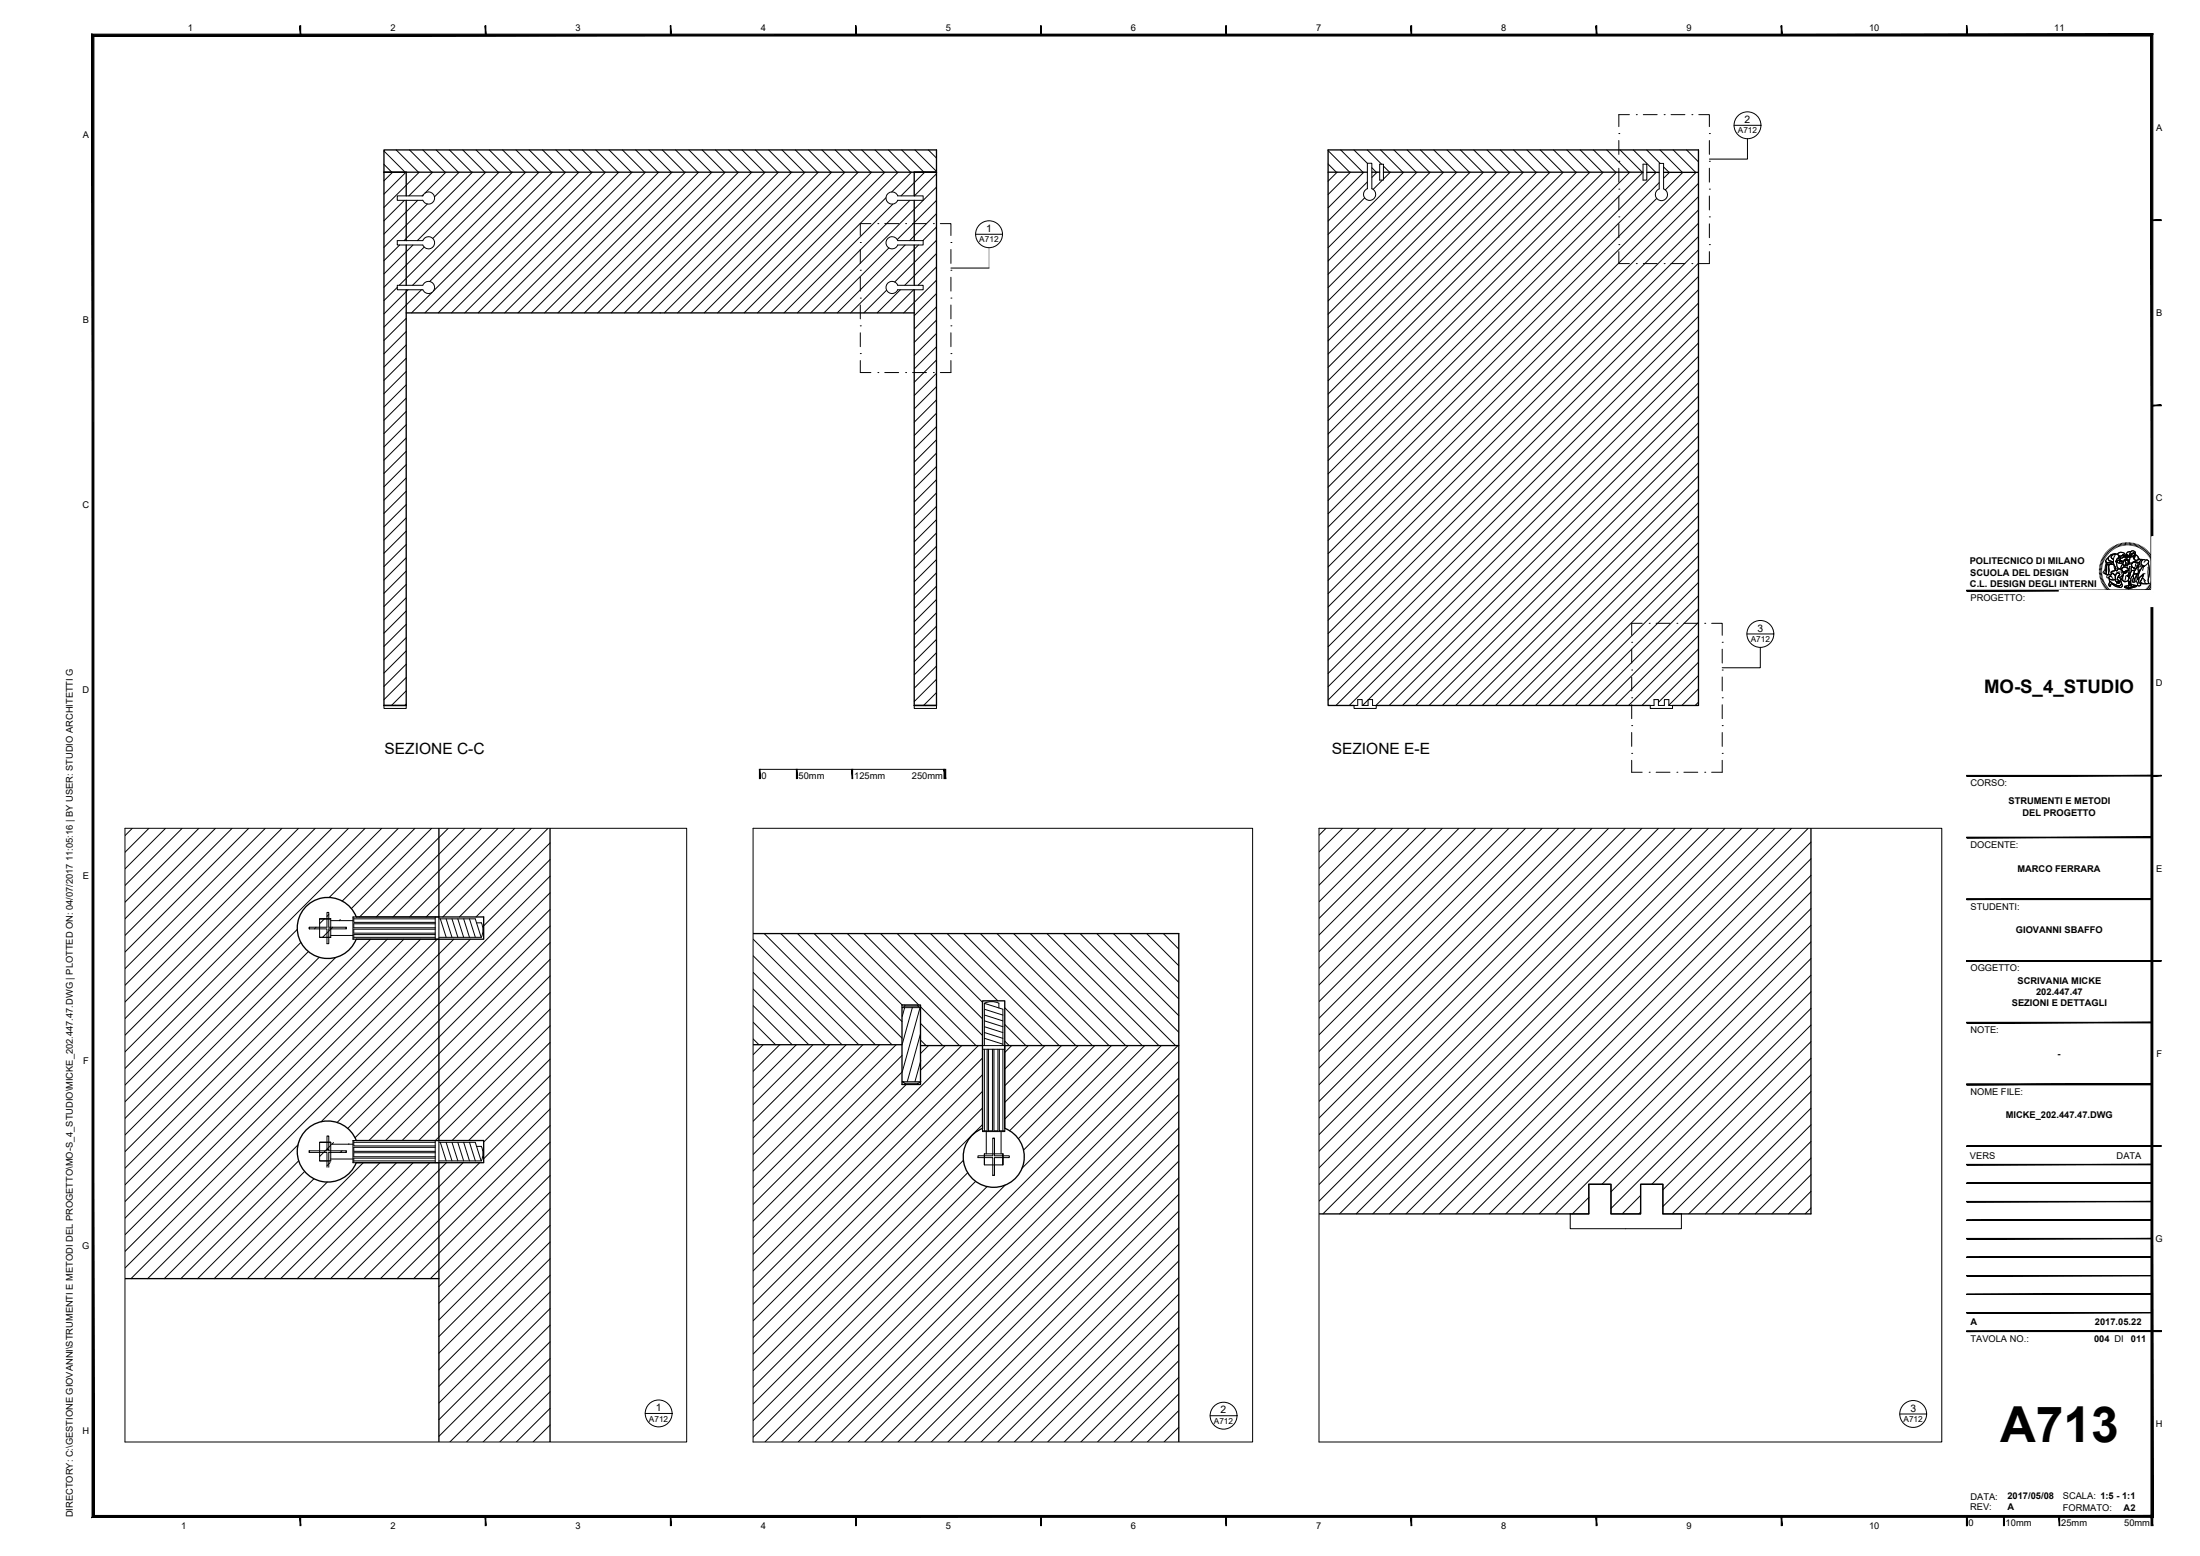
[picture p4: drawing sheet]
<svg xmlns="http://www.w3.org/2000/svg" width="594mm" height="420mm" viewBox="0 0 594 420" stroke-linecap="round" stroke-linejoin="round" font-family="sans-serif">
<!-- layer: A-FURN -->
<g fill="none" stroke="#000" stroke-width=".36">
<path d="M103.7 40.5h149.2v6h-149.2zM109.7 52.9v-6.4h-6v144h6v-112.3M109.7 54.1v10.9M246.9 46.5h6v144h-6v-112.3M246.9 46.5h6M246.9 46.5v6.4M246.9 54.1v10.9M358.6 46.5h10.6M370.4 46.5h2.2M373.6 46.5h70.1M444.7 46.5h3.3M449.2 46.5h9.4"/>
<path d="M109.7 66.2v10.8M246.9 66.2v10.8M109.7 84.5h137.2M365.6 190.5h-7v-150h100v150h-7M371.6 190.5h74M118.5 223.7v23.9M148.5 223.7v165.7M489 223.7v104.1h-40v-8h-6v8h-8v-8h-6v8h-72.8M96.2 253.6a8.2 8.2 0 0 1-12.7 3.5 8.2 8.2 0 0 1 .1-13.1 8.2 8.2 0 0 1 12.6 3.6h34.4v6h-34.4M118.5 253.6v54.4M203.4 252.1h114.9v137.3M265.3 270.2h6v34.5a8.2 8.2 0 0 1 3.6 12.6 8.2 8.2 0 0 1-13.1 0 8.2 8.2 0 0 1 3.5-12.6z"/>
<path d="M203.4 282.1h40.2M248.6 282.3h16.7M271.3 282.3h47M82.5 305.3a8.2 8.2 0 0 1 13.7 2.7h34.4v6h-34.4a8.2 8.2 0 0 1-12.1 3.9 8.2 8.2 0 0 1-1.6-12.6zM118.5 314v75.4M33.8 345.3h84.7"/>
</g>
<g fill="none" stroke="#000" stroke-width=".27">
<path d="M107.3 52.9h6.9a1.66 1.66 0 0 1 2.5-.7 1.66 1.66 0 0 1 0 2.6 1.66 1.66 0 0 1-2.5-.7h-6.9zM239.8 52.3a1.62 1.62 0 0 1 2.6 .6h6.9v1.2h-6.9a1.64 1.64 0 0 1-2.4 .7 1.64 1.64 0 0 1-.2-2.5zM369.2 50.9a1.64 1.64 0 0 0-.7 2.6 1.64 1.64 0 0 0 2.6 0 1.64 1.64 0 0 0-.7-2.5v-6.9h-1.2v6.9M449.2 51v-6.9h-1.2v6.9a1.64 1.64 0 0 0-.7 2.5 1.64 1.64 0 0 0 2.6 0 1.64 1.64 0 0 0-.7-2.5M107.3 65h6.9a1.65 1.65 0 0 1 2.5-.8 1.65 1.65 0 0 1 0 2.7 1.65 1.65 0 0 1-2.5-.7h-6.9zM107.3 77h6.9a1.66 1.66 0 0 1 2.5-.7 1.66 1.66 0 0 1 0 2.7 1.66 1.66 0 0 1-2.5-.8h-6.9zM239.8 64.3a1.62 1.62 0 0 1 2.6 .7h6.9v1.2h-6.9a1.64 1.64 0 0 1-2.4 .7 1.64 1.64 0 0 1-.2-2.6zM239.8 76.4a1.62 1.62 0 0 1 2.6 .6h6.9v1.2h-6.9a1.64 1.64 0 0 1-2.4 .8 1.64 1.64 0 0 1-.2-2.6zM103.7 190.5v.8h6v-.8M246.9 190.5v.8h6v-.8M366.6 188.9h1.2v1.6h1.6v-1.6h1.2v1.6h1v.8h-6v-.8h1zM446.6 188.9h1.2v1.6h1.6v-1.6h1.2v1.6h1v.8h-6v-.8h1z"/>
<path d="M265.8 278.8l5 1.6M265.8 277.2l5 1.6M265.8 275.6l5 1.6M265.8 274.1l5 1.6M265.8 272.5l5 1.6M265.8 270.9l5 1.6v9.8M265.8 270.9v11.4M265.8 270.9l1.7-.4 1.7 .2 .5 .2v1.3M265.3 282.3h6M265.3 283.3h6M265.8 280.4l5 1.6M265.8 283.3v22"/>
<path d="M266.6 283.3v22h-1.3M266.9 283.3v22h1.1v-22M268.4 283.3v22h1.1v-22M269.9 283.3v22h1.4M270.8 283.3v22M83.5 310.7v.5M265.3 305.6h6M265.8 311.6v3h5v-3M265.8 311.6h5M265.8 311.6v3M266.3 305.6v6M268.1 307.4h.4v4.7h4v.5h-4v4.8h-.4v-4.8h-4v-.5h4z"/>
<path d="M268.1 317.4h.4M268.1 307.4h.4M270.3 305.6v6M270.8 311.6v3M429 319.8h6v8h8v-8h6v8h5v4h-30v-4h5z"/>
</g>
<!-- layer: TESTI -->
<g fill="none" stroke="#000" stroke-width=".27">
<path d="M437.1 36.1h.1M437.1 37.9v3.8M440 31h-2.9v3.2M441.9 31h.1M443.7 31h3.8M449.4 31h.1M451.2 31h3.8M456.9 31h.1M458.7 31h2.9v3.2M461.6 36.1h.1M461.6 37.9v3.8M471.9 37.5v5.5h-10.3"/>
<path d="M372.6 44.3h1v4.3h-1zM437.1 58.6h.1M437.1 51.1h.1M437.1 43.6h.1M437.1 45.4v3.8M437.1 52.9v3.8M443.7 44.3h1v4.3h-1zM461.6 58.6h.1M461.6 51.1h.1M461.6 43.6h.1M461.6 45.4v3.8M461.6 52.9v3.8"/>
<path d="M232.3 73h.1M232.3 65.5h.1M232.3 67.4v3.7M232.3 74.9v3.7M235.2 60.4h-2.9v3.2M237.1 60.4h.1M238.9 60.4h3.8M244.5 60.4h.1M246.4 60.4h3.8M252 60.4h.1M253.9 60.4h2.9v3.2M256.8 73h.1"/>
<path d="M256.8 65.5h.1M256.8 72.4h10.3M256.8 67.4v3.7M256.8 74.9v3.7M437.1 66.1h.1M437.1 60.4v3.8M437.1 67.9v3.3h2.9M441.9 71.2h.1M443.7 71.2h3.8M449.4 71.2h.1M451.2 71.2h3.8M456.9 71.2h.1"/>
<path d="M461.6 66.1h.1M461.6 60.4v3.8M461.6 67.9v3.3h-2.9M232.3 95.5h.1M232.3 88h.1M232.3 80.5h.1M232.3 82.4v3.7M232.3 89.9v3.7M232.3 97.4v3.2h2.9M256.8 95.5h.1M256.8 88h.1M256.8 80.5h.1"/>
<path d="M256.8 82.4v3.7M256.8 89.9v3.7M256.8 97.4v3.2h-2.9M237.1 100.6h.1M238.9 100.6h3.8M244.5 100.6h.1M246.4 100.6h3.8M252 100.6h.1M440.6 173.4h.1M440.6 175.3v3.7M443.4 168.3h-2.8v3.2M445.3 168.3h.1"/>
<path d="M447.2 168.3h3.8M452.8 168.3h.1M454.7 168.3h3.8M460.3 168.3h.1M462.2 168.3h2.9v3.2M465.1 173.4h.1M465.1 175.3v3.7M475.3 174.8v5.5h-10.2M440.6 195.9h.1M440.6 188.4h.1M440.6 180.9h.1M440.6 182.8v3.8"/>
<path d="M440.6 190.3v3.7M440.6 197.8v3.7M465.1 195.9h.1M465.1 188.4h.1M465.1 180.9h.1M465.1 182.8v3.8M465.1 190.3v3.7M465.1 197.8v3.7M440.6 203.4h.1M440.6 205.3v3.2h2.8M445.3 208.5h.1M447.2 208.5h3.8"/>
<path d="M452.8 208.5h.1M454.7 208.5h3.8M460.3 208.5h.1M465.1 203.4h.1M465.1 205.3v3.2h-2.9M33.7 223.7h151.7v165.7h-151.7zM203.4 223.7h134.9v165.7h-134.9zM356.2 223.7h168.1v165.7h-168.1z"/>
</g>
<!-- layer: SQUADRA -->
<g fill="none" stroke="#000" stroke-width=".27">
<path d="M103.7 44.4l2.1 2.1M103.7 40.8l5.7 5.7M106 46.5l-2.3 2.3M107 40.5l6 6M109.2 54.1l-5.5 5.5M109.6 46.5l-5.9 5.9M110.6 40.5l6 6M112.8 54.1l-9.1 9.1M113.2 46.5l-9.5 9.5M114.2 40.5l6 6M114.3 52.6l-.3 .3M115.4 55.1l-11.7 11.7"/>
<path d="M116.8 46.5l-6.4 6.4M117.8 40.5l6 6M120.4 46.5l-5.6 5.6M121.4 40.5l6 6M124 46.5l-6.7 6.7M125 40.5l5.9 6M127.6 46.5l-18.5 18.5M128.6 40.5l5.9 6M131.2 46.5l-18.5 18.5M132.1 40.5l6 6M134.8 46.5l-17.9 17.9M135.7 40.5l6 6"/>
<path d="M138.4 46.5l-30.6 30.5M139.3 40.5l6 6M142 46.5l-30.6 30.5M142.9 40.5l6 6M145.5 46.5l-29.5 29.5M146.5 40.5l6 6M149.1 46.5l-32.1 32.1M150.1 40.5l6 6M152.7 46.5l-38 38M153.7 40.5l6 6M156.3 46.5l-38 38M157.3 40.5l6 6"/>
<path d="M159.9 46.5l-38 38M160.9 40.5l6 6M163.5 46.5l-38 38M164.5 40.5l6 6M167.1 46.5l-38 38M168 40.5l6.1 6M170.7 46.5l-38 38M171.6 40.5l6.1 6M174.3 46.5l-38 38M175.2 40.5l6 6M177.9 46.5l-38 38M178.8 40.5l6 6"/>
<path d="M181.5 46.5l-38 38M182.4 40.5l6 6M185.1 46.5l-38 38M186 40.5l6 6M188.6 46.5l-37.9 38M189.6 40.5l6 6M192.2 46.5l-38 38M193.2 40.5l6 6M195.8 46.5l-38 38M196.8 40.5l6 6M199.4 46.5l-38 38M200.4 40.5l6 6"/>
<path d="M203 46.5l-38 38M204 40.5l6 6M206.6 46.5l-38 38M207.6 40.5l6 6M210.2 46.5l-38 38M211.2 40.5l6 6M213.8 46.5l-38 38M214.8 40.5l6 6M217.4 46.5l-38 38M218.3 40.5l6.1 6M221 46.5l-38 38M221.9 40.5l6.1 6"/>
<path d="M224.6 46.5l-38 38M225.5 40.5l6 6M228.2 46.5l-38 38M229.1 40.5l6 6M231.8 46.5l-38 38M232.7 40.5l6 6M235.4 46.5l-38.1 38M236.3 40.5l6 6M238.9 46.5l-38 38M239.2 53.4l-31.1 31.1M239.9 40.5l6 6M241.1 55.1l-29.4 29.4"/>
<path d="M242.5 46.5l-38 38M243.5 40.5l6 6M245.7 54.1l-30.4 30.4M246.1 46.5l-5.3 5.4M247.1 40.5l5.8 5.8M249.7 46.5l-6.4 6.4M250.7 40.5l2.2 2.2M252.9 50.5l-34 34M252.9 54.1l-10.6 10.6M252.9 57.7l-7.3 7.3M252.9 46.9l-6 6M358.6 44.3l2.3 2.2"/>
<path d="M358.6 40.7l5.9 5.8M361.1 46.5l-2.5 2.4M362 40.5l6 6M364.7 46.5l-6.1 6M365.6 40.5l3.6 3.6M368.3 46.5l-9.7 9.6M368.5 53.4l-9.9 9.9M369.2 40.5l3.9 3.8M369.2 49.1l-10.6 10.6M370.4 45.3l1.2 1.2M371.9 46.5l-1.5 1.4M372.8 40.5l6 6"/>
<path d="M373.3 48.6l-2.5 2.6M373.6 44.8l1.6 1.7M375.4 46.5l-1.8 1.9M376.4 40.5l6 6M379 46.5l-20.4 20.4M380 40.5l6 6M382.6 46.5l-24 24M383.6 40.5l6 6M386.2 46.5l-27.6 27.6M387.2 40.5l6 6M389.8 46.5l-31.2 31.2M390.8 40.5l6 6"/>
<path d="M393.4 46.5l-34.8 34.8M394.4 40.5l6 6M397 46.5l-38.4 38.4M398 40.5l6 6M400.6 46.5l-42 41.9M401.6 40.5l6 6M404.2 46.5l-45.6 45.5M405.1 40.5l6 6M407.8 46.5l-49.2 49.1M408.7 40.5l6 6M411.4 46.5l-52.8 52.7M412.3 40.5l6 6"/>
<path d="M415 46.5l-56.4 56.3M415.9 40.5l6 6M418.6 46.5l-60 59.9M419.5 40.5l6 6M422.1 46.5l-63.5 63.5M423.1 40.5l6 6M425.7 46.5l-67.1 67.1M426.7 40.5l6 6M429.3 46.5l-70.7 70.7M430.3 40.5l6 6M432.9 46.5l-74.3 74.3M433.9 40.5l6 6"/>
<path d="M436.5 46.5l-77.9 77.9M437.5 40.5l6 6M440.1 46.5l-81.5 81.5M441.1 40.5l6 6M443.7 46.5l-85.1 85.1M444.7 40.5l3.6 3.6M447.2 46.5l-88.6 88.6M447.4 53.6l-88.8 88.7M448 49.3l-89.4 89.4M448.3 40.5l6 6M449.2 45.1l1.5 1.4M450.8 46.5l-1.6 1.6"/>
<path d="M451.8 40.5l6.1 6M454.4 46.5l-4.7 4.8M455.4 40.5l3.2 3.2M458 46.5l-99.4 99.4M458.6 49.5l-100 100M458.6 53.1l-100 100M458.6 56.7l-100 100M107.3 77.6l-3.6 3.6M107.9 66.2l-4.2 4.2M110.2 78.2l-6.5 6.6M111.5 66.2l-7.8 7.8M113.8 78.2l-10.1 10.1"/>
<path d="M114.5 66.7l-10.8 10.9M116.7 79l-5.6 5.5M239.4 78.4l-6.1 6.1M240 67l-17.5 17.5M243.1 78.2l-6.2 6.3M244.4 66.2l-18.3 18.3M246.7 78.2l-6.2 6.3M248 66.2l-18.3 18.3M252.9 64.9l-11.3 11.3M252.9 68.5l-8.6 8.5M252.9 75.7l-8.9 8.8M252.9 61.3l-3.7 3.7"/>
<path d="M252.9 72.1l-5 4.9M252.9 79.3l-6 6M458.6 60.3l-100 100M458.6 63.9l-100 100M458.6 67.5l-100 100M458.6 71.1l-100 100M458.6 74.7l-100 100M458.6 78.2l-100 100.1M109.7 86l-6 5.9M109.7 89.5l-6 6M109.7 93.1l-6 6M109.7 96.7l-6 6"/>
<path d="M252.9 82.8l-6 6.1M252.9 86.4l-6 6M252.9 90l-6 6M252.9 93.6l-6 6M252.9 97.2l-6 6M458.6 81.8l-100 100.1M458.6 85.4l-100 100M458.6 89l-100 100M458.6 92.6l-97.8 97.9M458.6 96.2l-94.3 94.3M458.6 99.8l-89.1 89.1M109.7 100.3l-6 6"/>
<path d="M109.7 103.9l-6 6M109.7 107.5l-6 6M109.7 111.1l-6 6M109.7 114.7l-6 6M109.7 118.3l-6 6M252.9 100.8l-6 6M252.9 104.4l-6 6M252.9 108l-6 6M252.9 111.6l-6 6M252.9 115.2l-6 6M252.9 118.8l-6 6M458.6 103.4l-87.1 87.1"/>
<path d="M458.6 107l-83.5 83.5M458.6 110.6l-79.9 79.9M458.6 114.2l-76.3 76.3M458.6 117.8l-72.7 72.7M109.7 121.9l-6 6M109.7 125.4l-6 6.1M109.7 129l-6 6.1M109.7 132.6l-6 6M109.7 136.2l-6 6M109.7 139.8l-6 6M252.9 122.4l-6 6M252.9 126l-6 5.9"/>
<path d="M252.9 129.6l-6 5.9M252.9 133.1l-6 6M252.9 136.7l-6 6M458.6 121.4l-69.1 69.1M458.6 125l-65.5 65.5M458.6 128.5l-61.9 62M458.6 132.1l-58.3 58.4M458.6 135.7l-54.7 54.8M458.6 139.3l-51.1 51.2M109.7 143.4l-6 6M109.7 147l-6 6M109.7 150.6l-6 6"/>
<path d="M109.7 154.2l-6 6M109.7 157.8l-6 6M252.9 140.3l-6 6M252.9 143.9l-6 6M252.9 147.5l-6 6M252.9 151.1l-6 6M252.9 154.7l-6 6M252.9 158.3l-6 6M458.6 142.9l-47.6 47.6M458.6 146.5l-44 44M458.6 150.1l-40.4 40.4M458.6 153.7l-36.8 36.8"/>
<path d="M458.6 157.3l-33.2 33.2M109.7 161.4l-6 6M109.7 165l-6 6M109.7 168.6l-6 6M109.7 172.2l-6 6M109.7 175.7l-6 6.1M109.7 179.3l-6 6M252.9 161.9l-6 6M252.9 165.5l-6 6M252.9 169.1l-6 6M252.9 172.6l-6 6.1M252.9 176.2l-6 6"/>
<path d="M252.9 179.8l-6 6M458.6 160.9l-29.6 29.6M458.6 164.5l-26 26M458.6 168.1l-22.4 22.4M458.6 171.7l-18.8 18.8M458.6 175.3l-15.2 15.2M458.6 178.8l-10.8 10.8M109.7 182.9l-6 6M109.7 186.5l-4 4M109.7 190.1l-.4 .4M252.9 183.4l-6 6M252.9 187l-3.5 3.5"/>
<path d="M369.4 189l-1.5 1.5M458.6 182.4l-8 8M458.6 186l-4.4 4.5M458.6 189.6l-.8 .9M35.7 223.7l-1.9 1.9M40.2 223.7l-6.4 6.4M44.7 223.7l-10.9 10.9M49.2 223.7l-15.4 15.4M53.7 223.7l-19.9 19.9M58.2 223.7l-24.4 24.4M62.7 223.7l-28.9 28.9M67.1 223.7l-33.3 33.4"/>
<path d="M71.6 223.7l-37.8 37.8M76.1 223.7l-42.3 42.3M80.6 223.7l-46.8 46.8M85.1 223.7l-51.3 51.3M89.6 223.7l-55.8 55.8M94.1 223.7l-60.3 60.3M98.6 223.7l-64.8 64.8M103.1 223.7l-69.3 69.3M107.6 223.7l-18.7 18.7M112 223.7l-19.6 19.6M116.6 223.7l-21.7 21.6M121 223.7l-23.9 23.9"/>
<path d="M125.5 223.7l-23.9 23.9M130 223.7l-23.9 23.9M134.5 223.7l-23.9 23.9M139 223.7l-23.9 23.9M143.5 223.7l-23.9 23.9M148 223.7l-24 23.9M148.5 236.6l-108.6 108.7M148.5 227.6l-20 20M148.5 232.1l-17.9 17.9M358 223.7l-1.8 1.8M362.5 223.7l-6.3 6.3M367 223.7l-10.8 10.8"/>
<path d="M371.5 223.7l-15.3 15.3M376 223.7l-19.8 19.8M380.5 223.7l-24.3 24.3M385 223.7l-28.8 28.8M389.5 223.7l-33.3 33.3M394 223.7l-37.8 37.7M398.4 223.7l-42.2 42.3M403 223.7l-46.8 46.7M407.4 223.7l-51.2 51.2M411.9 223.7l-55.7 55.7M416.4 223.7l-60.2 60.2M420.9 223.7l-64.7 64.7"/>
<path d="M425.4 223.7l-69.2 69.2M429.9 223.7l-73.7 73.7M434.4 223.7l-78.2 78.2M438.9 223.7l-82.7 82.7M443.4 223.7l-87.2 87.1M447.9 223.7l-91.7 91.6M452.3 223.7l-96.1 96.1M456.8 223.7l-100.6 100.6M461.3 223.7l-104.1 104.1M465.8 223.7l-104.1 104.1M470.3 223.7l-104.1 104.1M474.8 223.7l-104.1 104.1"/>
<path d="M479.3 223.7l-104.1 104.1M483.8 223.7l-104.1 104.1M488.3 223.7l-104.1 104.1M489 227.4l-100.3 100.4M489 231.9l-95.8 95.9M489 236.4l-91.4 91.4M80.3 251l-46.5 46.5M81.2 254.5l-47.4 47.5M83.3 257l-49.5 49.5M85.4 250.4l-.5 .4M86.2 258.5l-52.4 52.5M87.6 248.1l-1.3 1.3"/>
<path d="M88.8 246.9l-.5 .6M89.3 250.9l-2.2 2.2M89.8 250.4l-.4 .4M90.6 258.5l-56.8 56.9M91.9 248.3l-.3 .3M100.1 253.6l-66.3 66.3M104.6 253.6l-70.8 70.8M109.1 253.6l-75.3 75.3M113.6 253.6l-79.8 79.8M118.1 253.6l-84.3 84.3M122.5 253.6l-88.7 88.8M127 253.6l-91.6 91.7"/>
<path d="M148.5 241.1l-61.8 61.8M148.5 245.6l-57.5 57.5M148.5 259.1l-48.9 48.9M148.5 250.1l-54.6 54.6M148.5 254.5l-52.6 52.7M203.4 258.1l24 24M203.4 253.6l28.5 28.5M206.4 252.1l30 30M210.8 252.1l30.1 30M215.4 252.1l28.2 28.2M219.8 252.1l23.8 23.7M224.3 252.1l19.3 19.3"/>
<path d="M228.8 252.1l19.3 19.3M233.3 252.1l30.3 30.2M237.8 252.1l27.5 27.5M242.3 252.1l23 23M246.8 252.1l18.5 18.5M251.3 252.1l18.1 18.1M255.8 252.1l30.2 30.2M260.3 252.1l30.2 30.2M264.7 252.1l30.3 30.2M269.2 252.1l30.3 30.2M273.7 252.1l30.3 30.2M278.2 252.1l30.2 30.2"/>
<path d="M282.7 252.1l30.2 30.2M287.2 252.1l30.2 30.2M291.7 252.1l26.6 26.6M296.2 252.1l22.1 22.1M300.7 252.1l17.6 17.6M305.1 252.1l13.2 13.2M309.7 252.1l8.6 8.7M314.1 252.1l4.2 4.2M489 240.9l-86.9 86.9M489 245.4l-82.4 82.4M489 249.8l-77.9 78M489 254.3l-73.4 73.5"/>
<path d="M489 258.8l-68.9 69M148.5 263.5l-44.4 44.5M148.5 268l-39.9 40M148.5 272.5l-35.4 35.5M148.5 277l-30.9 31M203.4 276l6 6.1M203.4 271.5l10.5 10.6M203.4 267.1l15 15M203.4 262.6l19.5 19.5M248.6 276.3l6 6M248.6 271.8l10.5 10.5M271.3 276.6l5.7 5.7"/>
<path d="M271.3 272.1l10.2 10.2M489 263.3l-56.4 56.5M489 267.8l-54 54M489 272.3l-54 54M489 276.8l-42.9 43M148.5 299.5l-45.8 45.8M148.5 281.5l-26.4 26.5M148.5 286l-21.9 22M148.5 290.5l-17.9 17.9M148.5 295l-17.9 17.9M203.4 280.5l1.5 1.6M206.1 282.1l-2.7 2.7"/>
<path d="M210.6 282.1l-7.2 7.2M215 282.1l-11.6 11.7M219.5 282.1l-16.1 16.2M224 282.1l-20.6 20.7M228.5 282.1l-25.1 25.1M233 282.1l-29.6 29.6M237.5 282.1l-34.1 34.1M242 282.1l-38.6 38.6M243.6 285l-40.2 40.2M243.6 289.5l-40.2 40.2M244.7 292.8l-41.3 41.4M248.6 280.8l1.5 1.5"/>
<path d="M250.7 282.3l-2.1 2.2M255.2 282.3l-6.6 6.7M259.7 282.3l-56.3 56.4M264.2 282.3l-60.8 60.9M265.3 285.7l-61.9 62M265.3 290.2l-61.9 62M265.3 294.7l-61.9 62M265.3 299.2l-61.9 61.9M271.3 281.1l1.2 1.2M273.2 282.3l-1.9 1.9M277.7 282.3l-6.4 6.4M282.2 282.3l-10.9 10.9"/>
<path d="M286.6 282.3l-15.3 15.4M291.1 282.3l-19.8 19.9M295.6 282.3l-23 23M300.1 282.3l-25.1 25.2M304.6 282.3l-28.2 28.3M309.1 282.3l-33.1 33.2M313.6 282.3l-107 107.1M318.1 282.3l-107 107.1M318.3 286.6l-102.8 102.8M318.3 291.1l-98.2 98.3M318.3 295.6l-93.8 93.8M489 281.3l-40 40"/>
<path d="M489 285.8l-40 40M489 290.3l-37.5 37.5M489 294.8l-33 33M489 299.2l-28.5 28.6M80.5 309.2l-36.1 36.1M80.7 313.5l-31.9 31.8M82.3 316.3l-29 29M84.8 318.3l-27 27M88.4 319.2l-26.1 26.1M89.2 313.9l-.9 .9M89.3 309.3l-3 3M90.1 308.5l-.5 .5"/>
<path d="M92.4 310.7l-.5 .5M94.2 308.9l-.1 .1M98.1 314l-31.3 31.3M102.6 314l-31.3 31.3M107.1 314l-31.3 31.3M111.6 314l-31.3 31.3M116.1 314l-31.3 31.3M120.6 314l-31.3 31.3M125 314l-31.2 31.3M129.5 314l-31.3 31.3M148.5 303.9l-41.3 41.4M148.5 308.4l-36.8 36.9"/>
<path d="M148.5 312.9l-32.3 32.4M148.5 317.4l-30 30M260.1 313.3l-56.7 56.8M261.3 316.7l-57.9 57.9M263.4 319l-60 60.1M265.3 303.7l-61.9 61.9M271.4 320l-68 68.1M318.3 300.1l-89.3 89.3M318.3 304.6l-84.8 84.8M318.3 309l-80.3 80.4M318.3 313.5l-75.8 75.9M318.3 318l-71.3 71.4"/>
<path d="M489 303.7l-24 24.1M489 308.2l-19.5 19.6M489 312.7l-15 15.1M489 317.2l-10.5 10.6M148.5 321.9l-30 30M148.5 326.4l-30 30M148.5 330.9l-30 30M148.5 335.4l-30 30M148.5 339.9l-30 30M266.5 320.4l-63.1 63.2M318.3 322.5l-66.8 66.9M318.3 327l-62.3 62.4"/>
<path d="M318.3 331.5l-57.8 57.9M318.3 336l-53.3 53.4M429 323.3l-4.4 4.5M443 322.8l-4.9 5M443 327.3l-.5 .5M489 321.7l-6 6.1M489 326.2l-1.5 1.6M148.5 344.4l-30 30M148.5 348.9l-30 30M148.5 353.3l-30 30.1M148.5 357.8l-30 30.1M318.3 340.5l-48.9 48.9"/>
<path d="M318.3 345l-44.4 44.4M318.3 349.5l-39.9 39.9M318.3 354l-35.4 35.4M318.3 358.5l-30.9 30.9M148.5 362.3l-27 27.1M148.5 366.8l-22.5 22.6M148.5 371.3l-18 18.1M148.5 375.8l-13.5 13.6M318.3 362.9l-26.4 26.5M318.3 367.4l-21.9 22M318.3 371.9l-17.4 17.5M318.3 376.4l-12.9 13"/>
<path d="M148.5 380.3l-9 9.1M148.5 384.8l-4.5 4.6M148.5 389.3l-.1 .1M318.3 380.9l-8.5 8.5M318.3 385.4l-3.9 4"/>
</g>
<!-- layer: G-ANNO-TTLB -->
<g fill="none" stroke="#000" stroke-width=".27">
<path d="M205.2 207.7h50M83.5 250.4h4.8v-4h.5v4h4.7v.4h-4.7v4h-.5v-4h-4.8zM83.5 250.4v.4M86.3 248.1h3M86.3 253.1h3M89.3 248.1h-3v5h3M89.3 248.1v5M89.3 252.6h6M89.3 248.6h6M93.5 250.4v.4M95.3 247.6h23.2v6h-23.2zM95.5 247.6v1.5h22"/>
<path d="M95.5 248.1h22M95.5 253.1h22M117.5 249.4h-22v1.1h22M117.5 250.9h-22v1.1h22M117.5 252.4h-22v1.2M117.5 247.6v6M118.5 248.1h9.8l1.6 5M118.5 253.1h11.4M118.9 248.1l1.6 5M120.5 248.1l1.6 5M122.1 248.1l1.5 5M123.6 248.1l1.6 5"/>
<path d="M125.2 248.1l1.6 5M126.8 248.1l1.6 5M128.7 249.2h1.3l.2 .5 .2 1.7-.4 1.7M83.5 310.7h4.8v-4h.5v4h4.7v.5h-4.7v4M83.5 311.2h4.8v4M86.3 308.5h3M86.3 313.5h3M88.3 310.4h.5M89.3 308.5h-3v5h3M89.3 308.5v5M89.3 313h6M89.3 309h6"/>
<path d="M93.5 310.7v.5M95.3 308h23.2v6h-23.2zM95.5 308v1.4h22M95.5 308.5h22M95.5 313.5h22M117.5 309.8h-22v1.1h22M117.5 311.3h-22v1h22M117.5 312.7h-22v1.3M117.5 308v6M118.5 308.5h9.8l1.6 5M118.5 313.5h11.4M118.9 308.5l1.6 5"/>
<path d="M120.5 308.5l1.6 5M122.1 308.5l1.5 5M123.6 308.5l1.6 5M125.2 308.5l1.6 5M126.8 308.5l1.6 5M128.7 309.6l1.3-.1 .2 .6 .2 1.7-.4 1.6"/>
</g>
<!-- layer: PGF-ARREDO -->
<path d="M244.3 272.1l-.7 2.4M244.3 271.4v.3h3.6v-.3M244.3 271.7l-.7 .4h5l-.7-.4M246.4 272.1l-2.8 9.9M248.4 272.1l-4.8 17.3M248.6 279.2l-3.6 12.9M244.3 292.5h3.6v.3h-3.6zM244.3 292.5l-.7-.4h5.1l-.8 .4M248.7 286.4l-1.6 5.7M265.3 282.3v23.3M271.3 282.3v23.3" fill="none" stroke="#000" stroke-width=".27"/>
<!-- layer: TESTI -->
<path d="M243.6 271.4h5v21.4h-5z" fill="none" stroke="#000" stroke-width=".36"/>
<path d="M267.1 66.9v5.5" fill="none" stroke="#989898" stroke-width=".27"/>
<!-- layer: A-ANNO-SYMB -->
<g fill="none" stroke="#000" stroke-width=".27">
<path d="M468.3 33.8h7.2M263.4 63.3h7.3M471.7 171.2h7.3M174.2 381.7h7.3M326.8 382.3h7.2M513 381.8h7.2"/>
<circle cx="471.9" cy="33.8" r="3.6"/>
<circle cx="267.1" cy="63.2" r="3.6"/>
<circle cx="475.4" cy="171.2" r="3.6"/>
<circle cx="177.9" cy="381.7" r="3.6"/>
<circle cx="330.4" cy="382.3" r="3.6"/>
<circle cx="516.6" cy="381.8" r="3.6"/>
</g>
<!-- layer: G-ANNO-TTLB -->
<g fill="#000" stroke="#000" stroke-width=".27">
<path d="M81 7l.2 2.5v-2.5zM81 7l.2 2.5h-.2z"/>
<path d="M131 7l.2 2.5v-2.5zM131 7l.2 2.5h-.2z"/>
<path d="M181 7l.2 2.5v-2.5zM181 7l.2 2.5h-.2z"/>
<path d="M231 7l.2 2.5v-2.5zM231 7l.2 2.5h-.2z"/>
<path d="M281 7l.2 2.5v-2.5zM281 7l.2 2.5h-.2z"/>
<path d="M331 7l.2 2.5v-2.5zM331 7l.2 2.5h-.2z"/>
<path d="M381 7l.2 2.5v-2.5zM381 7l.2 2.5h-.2z"/>
<path d="M431 7l.2 2.5v-2.5zM431 7l.2 2.5h-.2z"/>
<path d="M481 7l.2 2.5v-2.5zM481 7l.2 2.5h-.2z"/>
<path d="M531 7l.2 2.5v-2.5zM531 7l.2 2.5h-.2z"/>
<path d="M25.4 9.7h555.4l.5-.5zM24.9 9.2h556.4l-555.9 .5zM24.9 9.2l.5 400v-399.5zM24.9 9.2l.5 400-.5 .5zM25.4 409.2l-.5 .5 555.9-.5zM24.9 409.7l555.9-.5 .5 .5zM580.8 9.7v399.5l.5 .5zM580.8 9.7l.5-.5v400.5z"/>
<path d="M581.1 59.6h2.5v-.2zM581.1 59.4h2.5l-2.5 .2z"/>
<path d="M581.1 109.6h2.5v-.2zM581.1 109.4h2.5l-2.5 .2z"/>
<path d="M531.1 159.6h50v-.2zM531.1 159.4h50l-50 .2z"/>
<path d="M581.1 159.6h2.5v-.2zM581.1 159.4h2.5l-2.5 .2z"/>
<path d="M205.1 207.7v2.5h.1zM205.1 207.7h.1v2.5z"/>
<path d="M215.1 207.7l.2 2.5v-2.5zM215.1 207.7l.2 2.5h-.2z"/>
<path d="M230.1 207.7l.1 2.5v-2.5zM230.1 207.7l.1 2.5h-.1z"/>
<path d="M254.9 207.7l.5 2.5v-2.5zM254.9 207.7l.5 2.5h-.5z"/>
<path d="M531.1 209.6h50v-.2zM531.1 209.4h50l-50 .2z"/>
<path d="M581.1 209.6h2.5v-.2zM581.1 209.4h2.5l-2.5 .2z"/>
<path d="M531.1 226.2h50v-.1zM531.1 226.1h50l-50 .1z"/>
<path d="M531.1 242.7v.2l50-.2zM531.1 242.9l50-.2v.2z"/>
<path d="M531.1 259.4v.2l50-.2zM531.1 259.6l50-.2v.2z"/>
<path d="M531.1 259.4v.2l50-.2zM531.1 259.6l50-.2v.2z"/>
<path d="M531.1 259.4v.2l50-.2zM531.1 259.6l50-.2v.2z"/>
<path d="M531.1 259.4v.2l50-.2zM531.1 259.6l50-.2v.2z"/>
<path d="M531.1 242.9h50v-.2zM531.1 242.7h50l-50 .2z"/>
<path d="M581.1 259.6h2.5v-.2zM581.1 259.4h2.5l-2.5 .2z"/>
<path d="M531.1 276v.2l50-.2zM531.1 276.2l50-.2v.2z"/>
<path d="M531.1 292.7v.2l50-.2zM531.1 292.9l50-.2v.2z"/>
<path d="M531.1 292.7v.2l50-.2zM531.1 292.9l50-.2v.2z"/>
<path d="M531.1 319.4h50zM531.1 319.5l50-.1z"/>
<path d="M531.1 314.4h50zM531.1 314.5l50-.1z"/>
<path d="M531.1 309.4v.2l50-.2zM531.1 309.6l50-.2v.2z"/>
<path d="M581.1 309.6h2.5v-.2zM581.1 309.4h2.5l-2.5 .2z"/>
<path d="M531.1 339.4h50zM531.1 339.5l50-.1z"/>
<path d="M531.1 334.4h50zM531.1 334.5l50-.1z"/>
<path d="M531.1 329.4h50zM531.1 329.5l50-.1z"/>
<path d="M531.1 324.4h50zM531.1 324.5l50-.1z"/>
<path d="M531.1 359.4v.2l50-.2zM531.1 359.6l50-.2v.2z"/>
<path d="M531.1 359.4v.2l50-.2zM531.1 359.6l50-.2v.2z"/>
<path d="M531.1 354.4h50zM531.1 354.5l50-.1z"/>
<path d="M531.1 349.4h50zM531.1 349.5l50-.1z"/>
<path d="M531.1 344.4h50zM531.1 344.5l50-.1z"/>
<path d="M581.1 359.6h2.5v-.2zM581.1 359.4h2.5l-2.5 .2z"/>
<path d="M581.1 359.6h2.5v-.2zM581.1 359.4h2.5l-2.5 .2z"/>
<path d="M581.1 359.6h2.5v-.2zM581.1 359.4h2.5l-2.5 .2z"/>
<path d="M81 409.5l.2 2.5v-2.5zM81 409.5l.2 2.5h-.2z"/>
<path d="M131 409.5l.2 2.5v-2.5zM131 409.5l.2 2.5h-.2z"/>
<path d="M181 409.5l.2 2.5v-2.5zM181 409.5l.2 2.5h-.2z"/>
<path d="M231 409.5l.2 2.5v-2.5zM231 409.5l.2 2.5h-.2z"/>
<path d="M281 409.5l.2 2.5v-2.5zM281 409.5l.2 2.5h-.2z"/>
<path d="M331 409.5l.2 2.5v-2.5zM331 409.5l.2 2.5h-.2z"/>
<path d="M381 409.5l.2 2.5v-2.5zM381 409.5l.2 2.5h-.2z"/>
<path d="M431 409.5l.2 2.5v-2.5zM431 409.5l.2 2.5h-.2z"/>
<path d="M481 409.5l.2 2.5v-2.5zM481 409.5l.2 2.5h-.2z"/>
<path d="M531 409.5v2.5h.2zM531 409.5h.2v2.5z"/>
<path d="M531 409.5l.2 2.5v-2.5zM531 409.5l.2 2.5h-.2z"/>
<path d="M541 409.5l.2 2.5v-2.5zM541 409.5l.2 2.5h-.2z"/>
<path d="M556 409.5l.2 2.5v-2.5zM556 409.5l.2 2.5h-.2z"/>
<path d="M580.9 409.5l.4 2.5v-2.5zM580.9 409.5l.4 2.5h-.4z"/>
</g>
<!-- layer: G-ANNO-LOGO -->
<g fill="none" stroke="#000" stroke-width=".27">
<path d="M566.9 153.8h.6M566.9 154.1h.6M566.9 153.4l.7 .1M566.9 153.1l.7 .1M567 152.7l.7 .2M567.1 152.4l.6 .1M567.2 152l.6 .2M567.3 151.7l.6 .2M567.4 151.4l.6 .2M567.5 151l.7 .3M567.5 154.5h-.6M567.6 154.8l-.7 .1"/>
<path d="M567.6 155.1l-.7 .1M567.7 155.4l-.7 .2M567.7 150.7l.6 .3M567.7 155.8l-.6 .1M567.8 156.1l-.7 .2M567.9 150.4l.6 .3M567.9 156.4l-.6 .2M568 156.7l-.6 .2M568 150.1l.6 .3M568.1 157l-.6 .3M568.2 149.8l.6 .4M568.3 157.3l-.6 .3"/>
<path d="M568.4 157.6l-.6 .3M568.5 149.5l.5 .4M568.6 157.9l-.6 .3M568.7 149.2l.5 .5M568.7 151.8h.9a.66 .66 0 0 0 1.1-.1l.1 .6-.4 .1a1.46 1.46 0 0 1-1.7-.5zM568.8 151.8v.4M568.8 158.1l-.6 .4M568.9 149l.5 .4M568.9 152.3l-.2 .4-.2 1.5-.3 .7 .4 .1M569 158.4l-.6 .4M569.1 150.7l.3-.1a.6 .6 0 0 0 .4 .9l.8 .3a.8 .8 0 0 1-1.2 .1h-.5l-.3-.3zM569.2 148.7l.4 .5"/>
<path d="M569.2 158.7l-.6 .4M569.2 152.3l.4 .1-.2 .6v2.1a.51 .51 0 0 1-.8-.3l.3-1.8zM569.2 152.3l-.1 .1a1.64 1.64 0 0 0-.2 1.6l-.3 1 .7 .2M569.4 150.6h-.1a.72 .72 0 0 0-.6 .5 .72 .72 0 0 0 .3 .8l.6-.1a.66 .66 0 0 0 1.1-.1M569.4 158.9l-.5 .5M569.4 155.9h.1a.72 .72 0 0 0 .8 .7l.9-.2M569.4 148.5l.5 .5M569.5 150.3l.2-.2a1.63 1.63 0 0 1 1.7-.5 .85 .85 0 0 0-.9 .2 .85 .85 0 0 0-.2 1l.4 .2v.7l-1-.3a.72 .72 0 0 1-.2-1.1zM569.6 156.3a1.63 1.63 0 0 0 1.6 .1l.4 1 .2-.2 .3 .4-.2-.6 .4 .4-.2-.4 .4 .2-.2-.3a.63 .63 0 0 1-.5-.9l.2-.3 .4 .2 .3 1a.8 .8 0 0 1 .1 .9 .8 .8 0 0 1-.9 .3l-1.7-.8-.6-.5zM569.6 156.3v.5l.8 .7 1.9 .9M569.6 159.1l-.5 .5M569.6 152.4l-.2 .5 .1 2.3"/>
<path d="M569.6 152.4h.5a.93 .93 0 0 1 1.1 .8l.1 .8-.7 .2a.4 .4 0 0 0-.5 .2 .4 .4 0 0 0 .2 .5l-.3 .3a.46 .46 0 0 1-.6-.1 .46 .46 0 0 1 0-.5v-1.6zM569.7 157l.7 .5 1.5 .6a.75 .75 0 0 0 1-.6 .65 .65 0 0 1 .1 1 .65 .65 0 0 1-1 0l-.7-.2-.7-.5a.4 .4 0 0 0-.6-.1 .4 .4 0 0 0-.1 .5l-.3 .1-.2-.4zM569.7 148.2l.4 .6M569.7 156.9l-.3 1 .2 .4 .3-.1a.39 .39 0 0 1 .1-.5 .39 .39 0 0 1 .6 .1 2.39 2.39 0 0 0 2.4 .6l.1-.5-.2-.3M569.8 159.4l-.4 .5M569.9 155.4a.51 .51 0 0 0-.8-.1 .51 .51 0 0 0 .1 .8 .75 .75 0 0 1 .7-.4 .75 .75 0 0 1 .7 .5M570 148l.4 .6M570.1 159.6l-.4 .5M570.1 155.1l.5-.3a1.09 1.09 0 0 1 .4 1.7l-.7 .1a.78 .78 0 0 1-.9-.7l.7-.2-.2-.3zM570.2 154.4l1.1-.4 .4 .1a.71 .71 0 0 1 1.2-.3 1.07 1.07 0 0 1 .1 1.7l-.6 .4-.4-.2 .1-.2a.48 .48 0 0 0 .1-.8 .48 .48 0 0 0-.8 .3l-.1 .4-.7-.6h-.5zM570.3 147.8l.3 .6M570.3 159.8l-.4 .5"/>
<path d="M570.4 149.9l.8-.3a.72 .72 0 0 1 .9 .5 .72 .72 0 0 1-.5 .9 2.42 2.42 0 0 0 .4 2.4l.3 .2a.43 .43 0 0 0-.6 .5 .39 .39 0 0 1-.4-.2 .39 .39 0 0 1 0-.4l-.5-1.2-.1-1.3h-.1a.56 .56 0 0 1-.5-.5 .56 .56 0 0 1 .3-.6zM570.5 154.7l.7 .7M570.5 154.8h-.1a.49 .49 0 0 0-.4 .3 .49 .49 0 0 0 .1 .6M570.6 147.6l.3 .6M570.6 159.9l-.4 .6M570.8 152.3h-1.9a1.04 1.04 0 0 0-.5 1.3l-.5 .9 .3 .3M570.9 147.4l.3 .6M570.9 152.7l.2 1.4M571.1 149.9l-.1 .3a2.9 2.9 0 0 0 0 2.6l.4 .8a.3 .3 0 0 0-.1 .4 .3 .3 0 0 0 .4 0l.1-.3 .4-.2a1.06 1.06 0 0 1-.7-1.4 1.49 1.49 0 0 1 .6-1.7 1.01 1.01 0 0 0-1.4-.8l-.4 .1a1.08 1.08 0 0 0-.8 1.7l1.1 .3M571.2 147.3l.3 .6M571.3 154l-.7 .2a.4 .4 0 0 0-.5 .2 .4 .4 0 0 0 .2 .5M571.4 149.6a.99 .99 0 0 0-1.2 1l.5 .4"/>
<path d="M571.5 147.1l.3 .7M571.6 154.7a.47 .47 0 0 1 .7 .2 .47 .47 0 0 1-.2 .6l-.3 .5a.72 .72 0 0 0 .6 1l.1 .2-.4-.2 .2 .5-.4-.5 .2 .6-.3-.4-.2 .2 .1-.2-.4-.6a2.15 2.15 0 0 1 .3-1.9zM571.6 151l1-.4-.1 .5-1.1 .5zM571.6 154.7h.1a.51 .51 0 0 1 .7 .6l-.6 .7a.72 .72 0 0 0 .6 1l.1 .2-.4-.2 .2 .5-.4-.5 .2 .6-.3-.4-.2 .3v-.3l-.3-.6a2.15 2.15 0 0 1 .3-1.9zM571.7 151.5l.7-.3 .3 .2a.32 .32 0 0 0-.4 .3 .32 .32 0 0 0 .2 .4l-.6-.1zM571.7 151.5l.2 .5h.6M571.8 149.7l.1-.2a1.13 1.13 0 0 1 1.9 .4v.1a.76 .76 0 0 0-1.1 .2l-.6-.2M571.8 147l.3 .6M572 149.4l.5-.3 1 .2a.3 .3 0 0 1 .3 .4 .3 .3 0 0 1-.5 .1h-.1a.77 .77 0 0 1-.7 .3 .77 .77 0 0 1-.7-.6zM572.1 150a.74 .74 0 0 0 1.2-.3l.3 .3-.2 .5-.4 .2-.4-.1-.6 .1zM572.2 146.9l.2 .6M572.3 153.6a1.13 1.13 0 0 1 1 .7 1.13 1.13 0 0 1-.3 1.2"/>
<path d="M572.4 151.5h.8l-.2 .1v.4a.4 .4 0 0 1-.6 0 .4 .4 0 0 1 0-.5zM572.4 155.9l.3 1a.81 .81 0 0 1 .1 .9 .81 .81 0 0 1-.9 .4M572.4 151.2l.3 .2M572.5 154.5l-.7 .1M572.5 150.9v.2l-1.1 .5M572.5 146.8l.2 .6M572.6 150.6l-.4 .5M572.7 154.1l.8 .5M572.8 151.5a.33 .33 0 0 0-.5 .1 .33 .33 0 0 0 .2 .4l.4 .1 .1-.5 .2-.1-.6 .1M572.8 154.6a.7 .7 0 0 1 .2 .9 .7 .7 0 0 1-1 .2M572.9 153.8a.9 .9 0 0 1 1-.7 .9 .9 0 0 1 .8 .9h-.3l-1.1 .4 .3 .3a.79 .79 0 0 0 1-.6l.2-.2-.2-.4-.6-.4h-.6l-.5 .7-.2-.1 .2-1.1 .3-.2 .2 .2h1.1l.5-.4v-.3l.6 .2 .1 1-.2 .5 .2 .5-.4 .6-.5 .3-.1 .4h-.4l.6 .2v.4l.1-.2-.2 1.1h-.3a.76 .76 0 0 1-1.2-.1l-.4-.4 .3-.6 .2-1.1M572.9 153.6l.6-.5 .9 .2 .4 .6-.8 .3a.56 .56 0 0 1-.6 .3 .56 .56 0 0 1-.4-.5z"/>
<path d="M572.9 146.7l.1 .7M572.9 156.4l.8 .7M573.1 150.5l.1 .1M573.2 150.1l.1 .1M573.2 152.4l-.4 .5-.1 .8M573.2 155.8v1M573.2 146.6l.1 .7M573.2 150.2h.1M573.3 154.4l1.1-.4v.3a.53 .53 0 0 1-.8 .4zM573.3 155.3l-.2 .9-.4 .4M573.6 150.3l.8-.2a.34 .34 0 0 1 0 .6 .34 .34 0 0 1-.5-.3zM573.6 146.6l.1 .6"/>
<path d="M573.6 151.2l.1-.1a.95 .95 0 0 1 1 .1 .95 .95 0 0 1 .3 1l-.1 .2-.3-.2a.64 .64 0 0 0 .1-.9 .64 .64 0 0 0-.8-.1l.1 .7a.44 .44 0 0 1-.2 .7 .44 .44 0 0 1-.6-.4zM573.6 150l-.2 .5-.4 .2-.4-.1-.6 .1M573.7 158.3l2-.4 1.2 .2-2.1 .6zM573.7 158.3l1.1 .4v.3l-1.1-.4zM573.9 151.1a.76 .76 0 0 1 .9 .7 .76 .76 0 0 1-.7 .8zM573.9 146.5l.1 .7M574 150.1a.39 .39 0 0 1 .6-.3 .39 .39 0 0 1 .1 .6l-.1 .1M574 155.5l-.3 1.6 1-.2M574 154.6h.1M574.1 149.9a.41 .41 0 0 1 .6 0 .41 .41 0 0 1-.1 .6l-.2-.4h-.4zM574.1 154.2l.2 .1M574.1 154.5l.1 .1"/>
<path d="M574.2 154.3h-.1M574.2 151.3v.1M574.3 151.3l-.2 .1M574.3 146.5v.7M574.4 150.3l-.5-.2-.3 .2h.2a.33 .33 0 0 0 .5 .4 .33 .33 0 0 0 .1-.6v.2M574.4 155.3l.3 .1a.45 .45 0 0 1 .1-.5 .45 .45 0 0 1 .5-.1l-.4 1.2v-.4h-.3zM574.4 152.6v.7M574.5 154.1a.58 .58 0 0 1-.4 .5 .58 .58 0 0 1-.6-.1M574.5 151.2l.2 .2-.1 .1M574.6 151.3a.41 .41 0 0 0-.6-.2 .41 .41 0 0 0 0 .6 .49 .49 0 0 1 .1 .8 .49 .49 0 0 1-.8 0l-.1-.1 .1-.3a1.02 1.02 0 0 1 1-1.2l.6 .8a.32 .32 0 0 1 .1 .4 .32 .32 0 0 1-.3 .2l-.1-.2M574.7 146.5l-.1 .7M574.7 151.6l-.2 .1"/>
<path d="M574.7 151.5l.1 .4h-.8M574.7 152.3l-.1 .2-.6 .1M574.8 158.7l2.1-.6-.1 .3-2 .6zM574.8 158.7v.3M574.9 150.4v-.1a.47 .47 0 0 1 .2 .8l-.2 .4M574.9 154.9h.1M574.9 155.5v.5l.1-.2M575 149.9l.1 .4M575 151.9l-.1-.4a1.01 1.01 0 0 0 0-1.2v.1a.53 .53 0 0 0-.6-.6 .7 .7 0 0 1 .3-.7 .7 .7 0 0 1 .7 0l-.2 .6 .1 .9 .2-.1 .1-.5a.41 .41 0 0 0 .3 .4 .41 .41 0 0 0 .4-.2l-.1 .6h.3a.47 .47 0 0 1 .2 .6 .47 .47 0 0 1-.5 .3l-.5 .4M575 146.5v.7M575.1 155.2l-.1 .3-.1-.2M575.1 152.9l-.2 1.4"/>
<path d="M575.1 152.1l.4 .3M575.1 157l.2-.1 .2 1-.3-.5-.3 .7zM575.2 154.1l-.3 .3v.5M575.3 154.7l-.4 .2-.2 .5h-.4l.6 .2M575.3 153l-.4 .9M575.4 149a.78 .78 0 0 1 1-.1 .78 .78 0 0 1 .2 1.1l-.4 .9v-.7l.3-.4a.39 .39 0 0 0-.2-.5 .39 .39 0 0 0-.5 .1l-.3 .3-.1 .8-.2 .1 .1-.2a1.31 1.31 0 0 1 .1-1.4zM575.4 149a.78 .78 0 0 1 1-.1 .78 .78 0 0 1 .2 1.1l-.4 .9v-.7l.3-.4-.3-.5a.79 .79 0 0 0-.8 1.1h-.1a1.31 1.31 0 0 1 .1-1.4zM575.4 149a.8 .8 0 0 0-1.1 .7M575.4 146.6l-.1 .6M575.5 150a.38 .38 0 0 0 .3 .4 .38 .38 0 0 0 .4-.2M575.6 152.1a1.44 1.44 0 0 1 2.1 .1 1.42 1.42 0 0 1-1.4 1.4l-.6-.6zM575.6 149.7l.3 .1"/>
<path d="M575.7 149.5l.2-.1a.34 .34 0 0 1 .4-.1 .34 .34 0 0 1 .2 .5l-.3 .4a.45 .45 0 0 1-.7-.1 .45 .45 0 0 1 .2-.6zM575.7 154.1l.8-.1-.4 1-.7 1.2v.7l-.3 .1-.2 .5-.2-.9zM575.7 154.1l-1 2.5 .2 1-.1 .8 .4-1 .3 .9-.2-1.4-.4 .7M575.7 150.2h.1M575.7 153.1l-.2 .4 .1 .6 1-.2 .4-.6M575.7 146.6l-.1 .7M575.7 149.8h.1M575.8 150.1h.1M576.1 149.9l.2 .1M576.1 146.7l-.2 .6M576.2 155l.7-.1-.1 .8a.93 .93 0 0 0-.2 1.3l-.2 .2-.6-.2zM576.2 149.9l-.1 .1"/>
<path d="M576.4 150.7l.3 .7M576.4 153.2h.1M576.4 146.8l-.2 .6M576.4 151.6l.9-.4 1-.1-.7 .9zM576.5 154l-.4 1-.7 1.2-.1 .8M576.6 153.2h-.3M576.6 149.7l.6 .4 .6 .9-.3 .1a.63 .63 0 0 1-.9 .1 .63 .63 0 0 1-.1-.9zM576.6 149.7l.7 .6 .2 .5M576.6 153.5h-.1M576.8 146.8l-.2 .7M576.8 158.1v.3l-2 .6-1.1-.4v-.3l1.1 .4 2-.6a6 6 0 0 0-3.1 .2M576.9 155l-.1 .7a1.07 1.07 0 0 0-.2 1.4l-.6 .1-.2-.2 .3-1.9"/>
<path d="M577.1 147l-.2 .6M577.2 153l.3 .1-.2 1.8-1.2 .2 .4-1.2zM577.2 152.8l-.1 .4M577.2 151.8l.4 .2 .1 .2M577.2 150.6l.6 .4M577.3 154.9l-1.2 .2M577.3 156.3l-.1 .2 .3 .2M577.4 147.1l-.2 .6M577.5 153.1l-.2 .5a2.48 2.48 0 0 1-.4 2.2l-.1 .8 .5 .9M577.6 156l1.1-1-.8 2.6a.39 .39 0 0 1-.2 .6 .39 .39 0 0 1-.5-.4zM577.6 152a1.04 1.04 0 0 1 .7-.9 1.04 1.04 0 0 1 1 .2 .56 .56 0 0 1 .8 .1 .56 .56 0 0 1-.2 .8 1.23 1.23 0 0 1-1.1 .8 1.23 1.23 0 0 1-1.1-.8M577.7 152.2l-.6 .9a.8 .8 0 0 1-1.4 0 .84 .84 0 0 1 .1-1 .84 .84 0 0 1 .9-.3l.2 .2-.2 .5v.4a.63 .63 0 0 0 .6-.9l-.7-.3h-.4a.73 .73 0 0 0-.6 .9"/>
<path d="M577.7 153.8l.1 .6M577.8 147.2l-.3 .6M578.1 147.4l-.3 .6M578.2 153l-.9 .1M578.2 157.2l.6 .4M578.4 151.1l-1.1 .1-.9 .4M578.4 147.6l-.4 .6M578.6 159.9l.4 .5M578.6 156l.8 .9M578.6 153l-1 1.7-.4 1.7 1.5-1.4 .5-.1M578.7 151.1l.7 .2a.52 .52 0 0 1 .7 .1 .52 .52 0 0 1 0 .7 8.2 8.2 0 0 1 0 4.8l.3 .7h-2.5l.8-2.6-1.5 1.4 .4-1.7a2.08 2.08 0 0 1 1.4-1.8h.1a.93 .93 0 0 1-.9-.8 .93 .93 0 0 1 .5-1zM578.7 151.1l-.1 .1a.9 .9 0 0 0-.4 1 .9 .9 0 0 0 .9 .7"/>
<path d="M578.7 147.8l-.4 .5M578.7 155l-.2 1-.6 1.2v.4a.38 .38 0 0 1-.2 .6 .38 .38 0 0 1-.5-.4l.4-1.7M578.8 159.7l.4 .5M578.9 153l-.3 1M579 156.5a1.12 1.12 0 0 0 .6 1.1M579 147.9l-.4 .6M579.1 159.5l.4 .5M579.3 151.5l-.3 .3M579.3 148.2l-.4 .5M579.3 159.3l.5 .4M579.6 148.4l-.5 .5M579.6 159l.4 .5"/>
<path d="M579.8 158.8l.5 .4M579.8 148.6l-.5 .5M580 158.5l.5 .5M580 153.2l.1 3.3M580.1 148.9l-.5 .5M580.1 152.1l.1 .3a8.7 8.7 0 0 1-.1 4.4l.3 .8h-2.5M580.2 158.3l.5 .4M580.3 149.2l-.5 .4M580.4 158l.5 .4M580.5 157.7l.6 .4M580.5 149.4l-.5 .5M580.7 157.5l.6 .3"/>
<path d="M580.8 149.7l-.6 .4M580.8 157.2l.7 .3M580.9 150l-.5 .4M581 156.9l.6 .2M581.1 156.6l.6 .2M581.1 150.3l-.6 .4M581.2 156.2l.6 .3M581.3 155.9l.6 .2M581.3 150.6l-.6 .3M581.3 155.6l.7 .2M581.4 155.3l.7 .1M581.5 155l.6 .1"/>
<path d="M581.5 151l-.6 .2M581.5 154.7h.7M581.5 154.4h.7M581.5 154.1h.7M581.6 151.3l-.6 .2M581.8 151.6l-.7 .2M581.9 151.9l-.7 .2M581.9 152.3l-.6 .2M582 152.6l-.6 .2M582.1 153l-.7 .1M582.1 153.3l-.6 .1M582.2 153.7h-.7"/>
<path d="M570.9 160.1l-.4 .6M571.2 160.3l-.4 .6M571.4 160.4l-.3 .7M571.7 160.6l-.2 .6M572.1 160.7l-.3 .6M572.4 160.8l-.3 .7M572.7 160.9l-.2 .7M573 161l-.2 .6M573.3 161.1l-.1 .6M573.6 161.1l-.1 .7M573.9 161.1v.7M574.3 161.2l-.1 .6"/>
<path d="M574.6 161.2v.6M574.9 161.1l.1 .7M575.3 161.1v.7M575.6 161.1l.1 .6M575.9 161l.1 .7M576.2 160.9l.2 .7M576.5 160.9l.2 .6M576.8 160.8l.3 .6M577.1 160.6l.3 .7M577.4 160.5l.3 .6M577.7 160.4l.3 .6M578 160.2l.3 .6"/>
<path d="M578.3 160.1l.4 .5"/>
</g>
<!-- layer: G-ANNO-TTLB -->
<g fill="#fff" stroke="#fff" stroke-width=".27">
<path d="M556.1 159.5l30.8 4.3-5.8-4.3zM556.1 159.5l30.8 4.3h-30.8z"/>
<path d="M581.1 144.9h5.8l-5.8 14.6zM586.9 144.9l-5.8 14.6 5.8 4.3z"/>
</g>
<path d="M556.1 159.5h25v-14.6h5.8v18.9h-30.8z" fill="none" stroke="#fff" stroke-width=".27"/>
<text font-size="13.4" x="540.1" y="389.3">A713</text>
<text font-size="5" x="535.8" y="187.2">MO-S_4_STUDIO</text>
<g font-size="4.2">
<text x="103.9" y="203.6">SEZIONE C-C</text>
<text x="359.6" y="203.6">SEZIONE E-E</text>
</g>
<g font-size="2.8">
<text x="471.1" y="33.2">2</text>
<text x="266.3" y="62.6">1</text>
<text x="474.6" y="170.6">3</text>
<text x="177.1" y="381">1</text>
<text x="329.6" y="381.6">2</text>
<text x="515.9" y="381.2">3</text>
</g>
<g font-size="2.5">
<text x="50.8" y="8.3">1</text>
<text x="105.4" y="8.3">2</text>
<text x="155.4" y="8.3">3</text>
<text x="205.4" y="8.3">4</text>
<text x="255.4" y="8.3">5</text>
<text x="305.4" y="8.3">6</text>
<text x="355.4" y="8.3">7</text>
<text x="405.4" y="8.3">8</text>
<text x="455.4" y="8.3">9</text>
<text x="504.7" y="8.3">10</text>
<text x="554.7" y="8.3">11</text>
<text x="582.2" y="35.4">A</text>
<text x="22.4" y="37.3">A</text>
<text x="22.4" y="87.3">B</text>
<text x="582.2" y="85.4">B</text>
<text x="22.3" y="137.3">C</text>
<text x="582.2" y="135.4">C</text>
<text x="531.9" y="152.4">POLITECNICO DI MILANO</text>
<text x="532" y="155.4">SCUOLA DEL DESIGN</text>
<text x="532" y="158.5">C.L. DESIGN DEGLI INTERNI</text>
<text x="532.1" y="162.3">PROGETTO:</text>
<text x="582.2" y="185.4">D</text>
<text x="22.3" y="187.3">D</text>
<text x="205.7" y="210.2">0</text>
<text x="215.7" y="210.2">50mm</text>
<text x="230.7" y="210.2">125mm</text>
<text x="246.3" y="210.2">250mm</text>
<text x="532.1" y="212.3">CORSO:</text>
<text x="542.4" y="217.2">STRUMENTI E METODI</text>
<text x="546.1" y="220.2">DEL PROGETTO</text>
<text x="532.1" y="228.9">DOCENTE:</text>
<text x="22.4" y="237.3">E</text>
<text x="544.8" y="235.4">MARCO FERRARA</text>
<text x="582.2" y="235.4">E</text>
<text x="532.1" y="245.6">STUDENTI:</text>
<text x="544.4" y="252">GIOVANNI SBAFFO</text>
<text x="532.1" y="262.2">OGGETTO:</text>
<text x="544.8" y="265.7">SCRIVANIA MICKE</text>
<text x="549.8" y="268.7">202.447.47</text>
<text x="543.3" y="271.7">SEZIONI E DETTAGLI</text>
<text x="532.1" y="278.9">NOTE:</text>
<text x="22.4" y="287.2">F</text>
<text x="555.6" y="285.4">-</text>
<text x="582.3" y="285.4">F</text>
<text x="532.1" y="295.6">NOME FILE:</text>
<text x="541.6" y="301.8">MICKE_202.447.47.DWG</text>
<text x="532" y="312.9">VERS</text>
<text x="571.6" y="312.9">DATA</text>
<text x="582.1" y="335.4">G</text>
<text x="22.2" y="337.3">G</text>
<text x="532.1" y="357.9">A</text>
<text x="565.7" y="357.9">2017.05.22</text>
<text x="532.1" y="362.4">TAVOLA NO.:</text>
<text x="565.5" y="362.4">004 DI</text>
<text x="575.4" y="362.4">011</text>
<text x="22.3" y="387.3">H</text>
<text x="582.2" y="385.4">H</text>
<text x="532" y="407.8">REV:</text>
<text x="532.1" y="404.9">DATA:</text>
<text x="542.1" y="407.9">A</text>
<text x="542.1" y="404.8">2017/05/08</text>
<text x="557" y="404.9">SCALA: 1:5 - 1:1</text>
<text x="557" y="407.9">FORMATO:</text>
<text x="573.5" y="407.9">A2</text>
<text x="19.6" y="409.7" transform="rotate(-90 19.6 409.7)">DIRECTORY: C:\GESTIONE GIOVANNI\STRUMENTI E METODI DEL PROGETTO\MO-S_4_STUDIO\MICKE_202.447.47.DWG | PLOTTED ON: 04/07/2017 11:05:16 | BY USER: STUDIO ARCHITETTI G</text>
<text x="48.9" y="412.8">1</text>
<text x="105.4" y="412.8">2</text>
<text x="155.4" y="412.8">3</text>
<text x="205.4" y="412.8">4</text>
<text x="255.4" y="412.8">5</text>
<text x="305.4" y="412.8">6</text>
<text x="355.4" y="412.8">7</text>
<text x="405.4" y="412.8">8</text>
<text x="455.4" y="412.8">9</text>
<text x="504.7" y="412.8">10</text>
<text x="531.6" y="412">0</text>
<text x="541.6" y="412">10mm</text>
<text x="556.6" y="412">25mm</text>
<text x="573.6" y="412">50mm</text>
</g>
<g font-size="2.2">
<text x="469.3" y="36">A712</text>
<text x="264.4" y="65.5">A712</text>
<text x="472.7" y="173.4">A712</text>
<text x="175.2" y="383.9">A712</text>
<text x="327.8" y="384.5">A712</text>
<text x="514" y="384">A712</text>
</g>
</svg>
